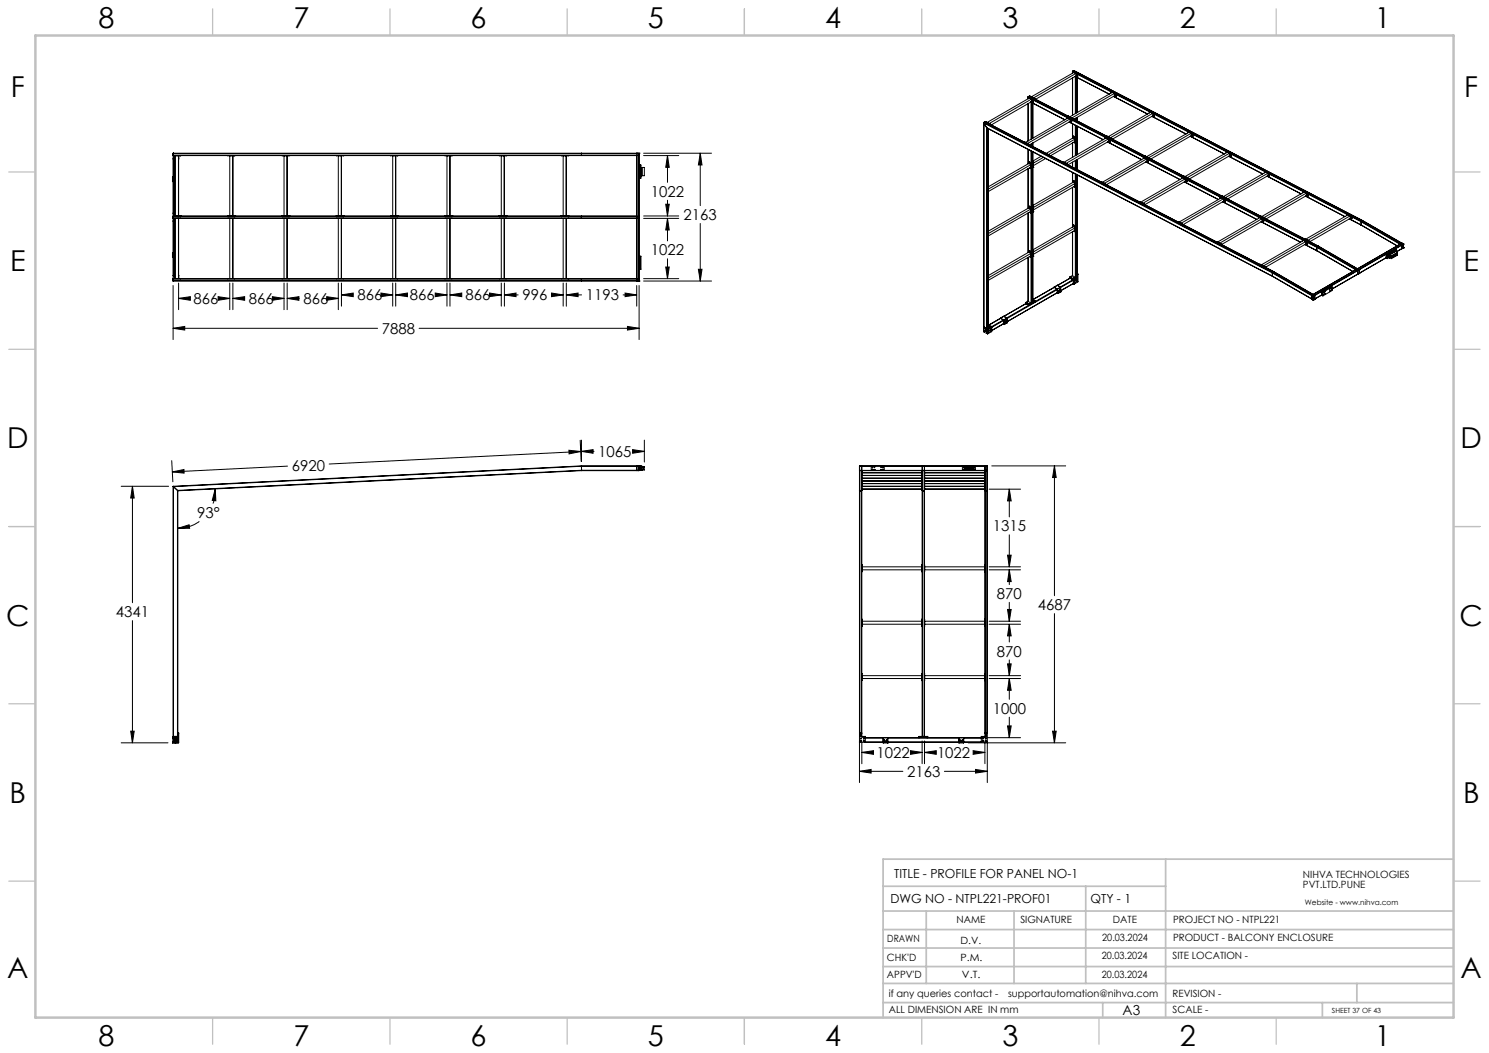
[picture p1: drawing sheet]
<svg xmlns="http://www.w3.org/2000/svg" width="420mm" height="297mm" viewBox="0 0 420 297" stroke-linecap="round" stroke-linejoin="round" font-family="sans-serif">
<g fill="none" stroke="#000" stroke-width=".28">
<path d="M302.9 19.9h.1M302.9 19.9l81.5 42.3M302.9 19.9l-.4 .2M277.5 34.6v57.9M277.5 34.5v.2M277.5 34.7l.8 1.3M277.5 34.7v57.5M277.5 34.7l81.4 42.3M277.5 34.5l81.5 42.3M277.8 34.4h.1M277.8 34.4l81.5 42.3M277.8 34.4l-.3 .1"/>
<path d="M278 34.4h.1M278.1 34.4l1.2 .7M278.1 34.4l1.3 .6M278.3 36l.1 .1M278.3 36v57M278.3 36l80.6 41.9M278.4 36.1l80.6 41.9M278.4 36.2v55.7M278.4 34.5l12-6.9 .6 .3-12 7zM278.8 36.3v55.4M279.3 35.1h.1M279.4 35l-.1 .1"/>
<path d="M279.4 35v.1M279.4 35.1h.1M290 27.4v.1M290 27.8v.1M290 29.2v10.6M290 27.5v.4M290 27.3v.2zM290 27.3l81.5 42.3M290 29.2v10.5M290.1 27.4l1.3 .7M290.1 27.4l-.1 .1M290.1 27.4h.1"/>
<path d="M290.3 27.1h.1M290.3 27.1l81.5 42.3M290.3 27.1l-.3 .2M290.5 27.2l1.4 .6M290.6 27.1l-.1 .1M290.8 28.7v.1M290.8 28.8h.1M290.8 28.8l9.6 5M290.8 28.8v10.5M290.9 27.3l12-6.9 .6 .3-12 6.9zM291 27.9v.7M291 28.9v10.3"/>
<path d="M291 28.6l-11.4 6.6M291 28.6l.5 .1M291.1 28.4h.1M291.2 28.4h.1M291.3 29.1v9.9M291.4 28.1v.1M291.4 28.2v.6M291.4 28.2h.1M291.4 28.2l.1 .5M291.4 28.2l9.4 4.9M291.9 27.8v.1M291.9 27.8l.1 .1"/>
<path d="M292 27.9h.1M300.9 33.1l-.1 .4M300.9 33.1l1.3 .7M300.9 33.1h.1M300.9 33.1l1.3 .6M301.4 32.8l1.3 .6M301.4 32.8h-.1M301.4 32.8h.1M301.6 34.4l9.6 5M301.8 32.9l12-6.9 .5 .3-11.9 7zM301.8 33.5v.8M301.8 34.3l-11.4 6.5"/>
<path d="M302 34h.1M302.2 33.8v.1M302.2 33.7v.1M302.2 33.7l.1 .1M302.2 33.9l.1 .5M302.3 33.8v.6l-.5-.1M302.3 33.8l-.1 .1M302.3 33.8l9.4 4.9M302.5 20.2v.4M302.5 34.9v4.1M302.5 20.1l.1 .1M302.5 22v10.5"/>
<path d="M302.5 20.1l81.5 42.3M302.6 20.2l1.3 .7M302.6 20.2h.1M302.7 33.4h.1M302.7 33.4v.1M302.7 38.4v.5M302.7 38.9l.6 .3-7.6 4.4M302.7 38.9l-7.6 4.4M302.7 33.4l.1 .1M302.8 33.5h.1M302.8 38.4l.5 .3M302.8 38.4h-.1"/>
<path d="M302.8 38.4l.4 .3M303 38.9h.1M303 38.8h.1M303.2 38.7l.1 .1M303.3 39.9l-7 4M303.3 38.7h-.1M303.3 38.7v.1M303.3 21.6l.1 .1M303.3 21.6v10.4M303.3 33.4v.4M303.3 35.3v8.6M303.3 38.8h.1"/>
<path d="M303.3 21.6l9.6 4.9M303.4 21.7l9.4 4.9M303.5 21.7v10.3M303.5 33.3v.6M303.5 35.4v8.4M303.5 20.7v.7M303.5 21.4l-11.4 6.6M303.5 21.4l.5 .2M303.7 21.1h.1M303.7 21.1v.1M303.8 21.9v9.9M303.8 33.1v1"/>
<path d="M303.8 35.6v8M303.8 21.9v9.8M303.8 20.9l.1 .1M303.8 20.9h.1M303.9 21l.1 .6M303.9 21h.1M304 21l-.1 .6M304 21l9.3 4.9M311.7 38.7l1.3 .7M311.7 38.7v.4M311.7 38.7h.1M312.2 38.4l1.3 .6"/>
<path d="M312.6 38.6l12-7 .6 .4-12 6.9zM312.6 39.2l.1 .7M312.7 39.9l-11.5 6.6M312.7 39.9l.3 .2M312.8 39.6h.1M313 39.4h.1M313.1 39.4l-.1 .7M313.1 39.5l9.4 4.8M313.3 25.9v.3M313.4 25.9h-.1M313.4 25.9l1.3 .6M313.4 25.8v.1"/>
<path d="M313.5 39.1v.1M313.5 39v.1M313.5 39l.1 .2M313.6 39.2h.1M314.1 27.2l9.6 5M314.3 26.3l.1 .7M314.4 27l-11.5 6.6M314.4 27l.3 .2M314.5 26.8h.1M314.7 26.5l.1 .7M314.7 26.5h.1M314.7 27.2h.1"/>
<path d="M314.8 27.2h-.1M314.8 26.6l9.4 4.9M324.2 31.5v.4M324.2 31.5l1.4 .7M324.2 31.5h.1M324.9 32.8l9.6 5M325.2 32v.7M325.2 32.7l-11.4 6.6M325.2 32.7l.3 .1M325.3 32.4h.1M325.4 32.4h.1M325.5 32.8h.1"/>
<path d="M325.6 32.2v.6M325.6 32.8h-.1M325.6 32.2l9.4 4.9M335 37.1v.4M335 37.1l1.4 .6M335 37.1l1.3 .7M335.7 38.4l9.6 5M336 37.6v.7M336 38.3l-11.4 6.6M336 38.3l.4 .1M336.2 38h.1M336.3 37.8l.1 .1"/>
<path d="M336.4 37.7l-.1 .1M336.4 37.7v.1M336.4 37.9v.5M336.4 37.8v.1M336.4 37.8v.6M336.4 37.9l9.4 4.9M48.6 51.2h.1M48.7 51.2h.5M48.8 44.8l.4 .1M48.8 43.3v35.9M48.8 49.9v1.3M48.8 43.3h131.5"/>
<path d="M48.9 43.2l-.1 .1M48.9 43.9h130.7v17h-130.7M48.9 43.2h130.7M48.9 43.9h2M48.9 44.9v5M48.9 51.2v8.8M49 43.9h.1M49.2 49.9h-.6v1.3M49.2 43.9v17M49.5 43.9v17M50.3 43.9v17M50.4 44.8h.1"/>
<path d="M50.4 44.8v.1M50.4 43.9v.9M50.8 43.9h.1M50.9 43.9h.1M64.2 43.9h2.1M64.3 43.9h.1M64.8 43.9v17M65.7 43.9v17M66.1 43.9h.1M66.2 43.9h.1M79.6 43.9h2M79.6 43.9h.1"/>
<path d="M80.1 43.9v17M81 43.9v17M81.5 43.9h.1M81.6 43.9h.1M94.9 43.9h2M94.9 43.9h.1M95.4 43.9v17M96.3 43.9v17M96.8 43.9h.1M96.9 43.9h.1M110.2 43.9h2M110.2 43.9h.1"/>
<path d="M110.8 43.9v17M111.6 43.9v17M112.1 43.9h.1M112.2 43.9h.1M125.5 43.9h2M125.6 43.9h.1M126.1 43.9v17M126.9 43.9v17M127.4 43.9h.1M127.5 43.9h.1M140.8 43.9h2M140.9 43.9h.1"/>
<path d="M141.4 43.9v17M142.2 43.9v17M142.3 43.9v17M142.7 43.9h.1M142.8 43.9h.1M158.3 43.9h2M158.4 43.9h.1M158.9 43.9v17M159.7 43.9v17M160.2 43.9h.1M160.3 43.9h.1M164 43.8h.1"/>
<path d="M164 43.3h.1M164 43.3v.5M179.6 43.2h.1M179.7 43.2h.5M179.7 43.2v36.1M180.2 43.2h.1M180.2 43.2v36.1M180.3 43.2h.1M180.3 43.8h-131.5l.1 .1M180.3 43.8v17.2M180.3 43.2v.1M180.3 43.3v.5"/>
<path d="M180.3 46.6h.5v3.6h-.5M180.6 46.6v3.6M180.8 47.2h1v2.4h-1M181 47.2v2.4M181.1 47.2v2.4M181.5 43.9h10M181.5 43.2h19.2M187.8 57.6h1l-.5 3.3zM188.3 43.9l.5 3.3h-1zM188.3 43.9v7.5M188.3 56.5v4.4M197.5 43.2l.5 3.3h-1z"/>
<path d="M197.5 43.2v14.8M288.8 40l1.4 .7M288.9 40l1.3 .7M289.2 40.2l12-6.9 .6 .2-12 7zM290 42.2v4M290 47.6v11.1M290.2 40.7h.1M290.2 46.1l-11.4 6.6M290.2 58.6l.6 .3-12 7M290.2 58.6l-11.4 6.6M290.2 46.1l.6 .3-12 6.9M290.3 40.7v.1"/>
<path d="M290.3 45.6l.5 .3M290.3 45.6l-.1 .5M290.3 58.2l-.1 .4M290.3 58.2l.4 .3M290.3 58.2l.5 .2M290.3 45.6l.4 .3M290.4 59.9l.4 .1M290.4 47.3l.4 .2M290.5 58.6h.1M290.5 46.1h.1M290.5 46v.1M290.7 58.5l.1 .1"/>
<path d="M290.7 45.9h.1M290.8 58.4l-.1 .1M290.8 58.4v.1M290.8 45.9h-.1M290.8 59.6l-12 6.9M290.8 47.1l-12 6.9M290.8 40.6v.5M290.8 42.6v42.9M290.8 58.5v.1M291 40.5v.6M291 42.6v42.9M291.3 58.2h.1"/>
<path d="M291.3 59.7h.1M291.3 45.7h.1M291.3 47.2h.1M291.3 40.3v1M291.3 42.8v42.5M293.7 44.1l-2.4 1.3M294.3 44.4l-3 1.7M295 44.7l-3.7 2.1M299.6 45.6h.1M299.7 45.6l1.3 .7M299.7 45.6h.1M300.1 45.8l12-6.9 .5 .3-11.9 6.9z"/>
<path d="M301 46.3v.1M301 46.3h.1M301 46.3l.1 .1M301.1 46.4h.1M302.5 45.8v1.4M302.5 40.3v4.1M302.5 48.6v2.9M302.5 52.8v11.2M302.7 51.4l-11.4 6.6M302.7 51.4l.6 .3-12 6.9M302.8 50.9l-.1 .5M302.8 50.9l.5 .3"/>
<path d="M302.9 40.1l.3 .2M302.9 52.6l.4 .2M303 51.4h.1M303 51.3v.1M303.2 40.3h.1M303.3 52.4l-12 6.9M303.3 40.3h.1M303.3 51.2v.1M303.3 45.3v2.3M303.3 49.1v29.1M303.3 40.3h-.1M303.3 52.8h.1"/>
<path d="M303.5 45.2v2.4M303.5 49.1v28.3M303.8 45v2.8M303.8 49.3v28M303.8 49.3v27.9M310.6 51.2l1.3 .7M310.9 51.4l12-6.9 .6 .3-12 6.9zM311.8 51.9l.1 .1M311.9 51.9h-.1M311.9 51.9v.1M311.9 52h.1M312.4 40l9.6 5"/>
<path d="M313.1 40l-.1 .1M321.3 56.9h.1M321.3 56.9l1.4 .6M321.4 56.9l1.3 .6M321.7 57l12-6.9 .6 .3-12 7zM322.5 44.4v.3M322.5 44.3v.1M322.5 44.3l1.4 .7M322.6 44.3h-.1M322.7 57.5h.1M322.7 57.5l.1 .1M322.8 57.6h.1"/>
<path d="M323 44l1.4 .7M323 44v.1M323 44h.1M323.3 45.6l9.5 5.1-9.6-5M323.4 44.2l12-6.9 .6 .3-12 6.9zM323.5 44.8v.7M323.5 45.5l-11.4 6.6M323.5 45.5l.4 .2M323.6 45.2h.1M323.7 45.2v.1M323.9 45v.1M323.9 45.7h.1"/>
<path d="M323.9 45.1l.1 .5M323.9 45.1h.1M323.9 45.6h.1M323.9 45.1l9.4 4.9M324 45.6l-.1 .1M324.3 44.7h.1M324.3 44.7l.1 .1M324.4 44.7v.1M324.4 44.8h.1M333.3 50v.4M333.4 49.9l-.1 .1M333.4 49.9l1.2 .7"/>
<path d="M333.4 49.9h.1M333.4 49.9l1.3 .7M333.8 49.7h.1M333.9 49.7l1.3 .6M333.9 49.6v.1M333.9 49.6l1.3 .7M334 51.3l9.6 5M334.1 51.3l9.6 5M334.3 49.8l11.9-6.9 .6 .3-11.9 6.9zM334.3 50.4v.7M334.3 51.1l-11.4 6.6M334.3 51.1l.4 .2"/>
<path d="M334.5 50.9h.1M334.6 50.6l.1 .1M334.7 50.6h-.1M334.7 50.6l.1 .1M334.7 50.7l.1 .6M334.7 51.3h.1M334.8 50.7h-.1M334.8 50.7l9.4 4.9M334.8 50.7v.6M334.8 51.3h-.1M334.8 51.3h.1M335.2 50.3l.1 .1"/>
<path d="M335.2 50.3h.1M335.3 50.4h.1M344.2 55.6l1.3 .6M344.2 55.6l-.1 .4M344.2 55.6l1.3 .7M344.7 55.3l1.3 .6zM345.1 55.5l11.9-7 .6 .4-11.9 6.8zM345.1 56.1l.1 .7M345.2 56.8l-11.5 6.6M345.2 56.8l.4 .1M345.3 56.5h.1M345.5 56.3h.1"/>
<path d="M345.5 56.2v.1M345.5 56.2l.1 .1M345.5 56.3l.1 .6M345.6 56.3v.6M345.6 56.3l9.4 4.9M345.8 42.8v.3M345.9 42.7l-.1 .1M345.9 42.7l1.4 .8M345.9 42.7h.1M346 55.9h.1M346 55.9v.1M346 55.9l.1 .2"/>
<path d="M346.8 43.2l.1 .7M346.9 43.9l-11.5 6.6M346.9 43.9l.3 .2M347 43.6h.1M347 43.6v.1M347.2 44.1h.1M347.3 43.5v.5M347.3 43.5l9.4 4.9M347.3 44l-.1 .1M356.2 49l-9.6-4.9 9.5 5M356.7 48.4l1.3 .6M356.7 48.4v.4"/>
<path d="M357.4 49.7l9.6 5-9.6-5M357.6 48.9l.1 .6M357.7 49.5l-11.4 6.6M357.7 49.5l.3 .2M357.8 49.3h.1M357.9 49.2v.1M358 49l.1 .1M358 49h.1M358.1 49.7h.1M358.1 49.1v.6M358.1 49.7h-.1M358.1 49.1l9.4 4.9"/>
<path d="M367.5 54v.4M367.5 54l1.4 .6M367.5 54h.1M368.2 55.3l11.2 5.8M368.5 54.5v.7M368.5 55.2l-11.4 6.6M368.7 54.9h.1M368.9 54.6v.1M368.9 54.7v.6M368.9 54.7v.6l-.4-.1M368.9 54.7h.1M368.9 54.7l10.9 5.7"/>
<path d="M48.6 71.3v1.3h.6M48.7 71.3h.1M48.7 71.3h.5M48.8 62.3l.2 .2M48.8 61.5l.1 .1M48.8 79.2l130.8 .1M48.8 71.3v1.3M48.8 61.5h131.5M48.8 79.2h131.5M48.8 78.7h131.5M48.9 60.9l-.1 .1h131.5M48.9 78.6l-.1 .1"/>
<path d="M48.9 61.6h130.7v17h-130.7M48.9 60.9h2M48.9 61.6h2M48.9 62.5v8.8M48.9 72.6v5M48.9 78.6h2M49 60l-.2 .1M49 62.5h.2M49 60h.2M49 60.9h.1M49 61.6h.1M49 78.6h.1"/>
<path d="M49.2 77.6l-.4 .1M49.2 61.6v17M49.5 61.6v17M50.2 61.6h.1M50.3 61.6v17M50.4 79.8v7.5M50.4 77.6v.1M50.4 77.7h.1M50.4 78.5v.1M50.4 77.7v.8M50.8 60.9h.1M50.8 61.6h.1"/>
<path d="M50.8 78.6h.1M50.9 60.9h.1M64.2 60.9h2.1M64.2 78.6h2.1M64.2 61.6h2.1M64.3 60.9h.1M64.3 61.6h.1M64.3 78.6h.1M64.8 61.6v17M64.8 79.8v7.5M65.7 61.6v17M65.7 79.8v7.5"/>
<path d="M66.1 60.9h.1M66.1 61.6h.1M66.1 78.6h.1M66.2 60.9h.1M66.2 61.6h.1M66.2 78.6h.1M79.6 60.9h2M79.6 78.6h2M79.6 61.6h2M79.6 60.9h.1M79.6 61.6h.1M79.6 78.6h.1"/>
<path d="M80.1 79.8v7.5M80.1 61.6v17M81 61.6v17M81 79.8v7.5M81.5 60.9h.1M81.5 61.6h.1M81.5 78.6h.1M81.6 60.9h.1M94.9 60.9h2M94.9 78.6h2M94.9 61.6h2M94.9 60.9h.1"/>
<path d="M94.9 61.6h.1M94.9 78.6h.1M95.4 61.6v17M95.4 79.8v7.5M96.3 61.6v17M96.3 79.8v6.6M96.8 60.9h.1M96.8 61.6h.1M96.8 78.6h.1M96.9 60.9h.1M110.2 60.9h2M110.2 78.6h2"/>
<path d="M110.2 61.6h2M110.2 60.9h.1M110.2 61.6h.1M110.2 78.6h.1M110.8 79.8v6.6M110.8 61.6v17M111.6 61.6v17M111.6 79.8v6.6M112.1 60.9h.1M112.1 61.6h.1M112.1 78.6h.1M112.2 60.9h.1"/>
<path d="M125.5 60.9h2M125.5 78.6h2M125.5 61.6h2M125.6 60.9h.1M125.6 61.6h.1M125.6 78.6h.1M126.1 79.8v6.6M126.1 61.6v17M126.9 61.6v17M126.9 79.8v6.6M127.4 60.9h.1M127.4 61.6h.1"/>
<path d="M127.4 78.6h.1M127.5 60.9h.1M140.8 60.9h2M140.8 78.6h2M140.8 61.6h2M140.9 60.9h.1M140.9 61.6h.1M140.9 78.6h.1M141.4 61.6v17M141.4 79.8v6.6M142.2 61.6v17M142.3 79.8v6.6"/>
<path d="M142.3 61.6v17M142.7 60.9h.1M142.7 61.6h.1M142.7 78.6h.1M142.8 60.9h.1M142.8 61.6h.1M142.8 78.6h.1M158.3 60.9h2M158.3 78.6h2M158.3 61.6h2M158.4 60.9h.1M158.4 61.6h.1"/>
<path d="M158.4 78.6h.1M158.9 79.8v6.6M158.9 61.6v17M159.7 61.6v17M159.7 79.8v6.6M160.2 60.9h.1M160.2 61.6h.1M160.2 78.6h.1M160.3 61.6h.1M160.3 60.9h.1M160.3 78.6h.1M164 61.5h.1"/>
<path d="M164 61h.1M164 78.7h.1M164 79.2h.1M164 61v.5M164 78.7v.5M179.6 79.3h.1M179.7 79.3h.5M180.2 79.3h.1M180.3 79.3h.1M180.3 61.5v17.2M180.3 79.2v.1M180.3 61v.5"/>
<path d="M180.3 78.7v.5M180.3 72.3h.5v3.6h-.5M180.6 72.3v3.6M181.5 60.9h10M181.5 61.6h10M181.5 78.6h10M181.5 79.3h19.2M187.8 75.3h1l-.5 3.3zM188.3 61.6l.5 3.3h-1zM188.3 61.6v6.3M188.3 73v5.6M197 75.9h1l-.5 3.4z"/>
<path d="M197.5 63v16.3M290 60.1v11.2M290 72.6v12.4M290 60.1v11.1M290.2 71.1l.6 .4-12 6.9M290.2 71.1l-11.4 6.6M290.3 70.7l-.1 .4M290.3 70.7l.4 .3M290.3 70.7l.5 .2M290.4 72.4l.4 .1M290.5 71.1h.1M290.7 71h.1"/>
<path d="M290.8 70.9l-.1 .1M290.8 72.1l-12 7M290.8 71h.1M291.3 70.8h.1M291.3 72.2h.1M301.8 78.1l.8 .6M301.8 78.3l.8 .5M301.8 78.4v.1M301.8 78.1v.4M301.8 78.5l-3.5 2 .8 .5 3.5-2.1M301.8 78.5l.8 .4M302.2 78.2h.1"/>
<path d="M302.2 78.1v.1M302.5 77.7v.1M302.5 65.4v12.4M302.5 77.7l-.7 .4M302.5 77.8l.8 .4M302.6 78.7h.2M302.6 78.8h.2M302.6 78.9h.1M302.6 78.7v.2M302.7 80h.1M302.7 78.9l.1 .1M302.7 63.5v.4"/>
<path d="M302.7 78.9v1.1M302.7 63.9l.6 .3-12 7M302.7 63.9l-11.4 6.6M302.7 63.5l.6 .2M302.7 79.1l-3.5 2M302.7 80l-3.5 2M302.8 78.8l-.1 .1M302.8 78.8l.2 .1M302.8 78.7v.1M302.8 63.5l.4 .2M302.8 78.4l-.1 .1M302.8 78.4h.1"/>
<path d="M302.8 79h.1M302.8 79v1.1M302.9 78.4l-.2 .1M302.9 78.4v.1M302.9 79v1.1M302.9 65.2l.3 .2M303 78.9l-.1 .1M303 63.9h.1M303 63.8v.1M303.1 79.1v.1M303.1 79.7h.1M303.1 79.5v.2"/>
<path d="M303.1 79v.1M303.2 79.1l-.1 .1M303.2 79.6l-.1 .1M303.2 79.1h.1M303.2 79.5v.1M303.2 79.6v.1M303.2 79.7h-.1M303.2 79.1h-.1M303.2 63.7l.1 .1M303.2 65.4h.1M303.3 64.9l-12 6.9M303.3 63.7h-.1"/>
<path d="M303.3 63.7v.1M303.3 65.3h.1M303.3 78.2l-.5 .5M303.3 65.3l-.1 .1M303.3 63.8h.1M303.4 78.3l-.6 .5M303.4 78.3l.1 .2M303.4 77.5l.1 .1M303.4 77.5v.8M303.5 78.5l-.7 .5M303.5 77.4l-.1 .1M303.5 77.4l.2 .1"/>
<path d="M303.5 78.5v.1M303.5 78.4v.1M303.5 78.6l-.5 .3M303.5 77.6h.1M303.5 78.4l.1 .1M303.5 77.6v.8M303.6 78.5l-.1 .1M303.6 77.5l-.1 .1M303.6 77.6v.9M303.7 77.5l-.1 .1M303.7 78.8h.1M303.7 79.3v.1"/>
<path d="M303.7 79.2v.1M303.7 78.7v.1M303.8 78.7l-.1 .1M303.8 79.3l-.1 .1M303.8 78.2v.1M303.8 78.7v.1M303.8 79.3h.1M303.8 78.1v.1M303.8 77.5v.1M303.8 77.6v.1M303.8 77.2l.3 .1M303.8 78.1h.1"/>
<path d="M303.8 77.2l-.3 .2M303.8 79.2l-.1 .1M303.8 78.8h-.1M303.8 78.1v.2M303.8 79.2v.1M303.8 78.7h.1M303.8 77.6h.1M303.8 78.1l.1 .1M303.9 78.2l-.1 .1M303.9 78.1l-.1 .1M303.9 77.6l-.1 .1M303.9 77.6h-.1"/>
<path d="M303.9 78.1h-.1M303.9 77.6h.1M303.9 78.1v.1M304 77.3h.1M304 77.3l-.4 .2M304.1 77.4v2.1l-1.2 .6M304.1 77.4l-.4 .1M332.1 62.5l1.4 .6M332.6 62.6l12-6.8 .5 .3-11.9 6.9zM333.5 63.1l.1 .1M333.6 63.2v.1M343 68.1l1.3 .7"/>
<path d="M343 68.1v.1M343.4 68.3l12-6.9 .6 .3-12 6.9zM344.3 68.8v.1M344.3 68.8h.1M344.3 68.8l.1 .1M344.4 68.9h.1M354.5 61.9l-9.6-5 9.6 5M355 61.2v.4M355 61.2h.1M355 61.2l1.3 .6M355.1 61.2h-.1M355.4 74.5v.1"/>
<path d="M355.4 74.5l1.3 .7M355.4 74.5h.1M355.5 60.9h.1M355.5 60.9l1.4 .7M355.5 60.9l1.3 .7M355.7 62.5l11.1 5.8M355.7 62.5l11.2 5.8M355.8 74.7l11.9-6.9 .6 .3-12 6.9zM355.9 61.1l12-7 .6 .4-12 6.9zM356 61.7v.7M356 62.4l-11.4 6.6M356 62.4l.4 .1"/>
<path d="M356.1 62.1h.1M356.2 62.1h.1M356.3 61.8l.1 .2M356.3 61.8v.1M356.4 62v.5M356.4 62l10.9 5.7M356.4 62.5h.1M356.7 75.2v.1M356.7 75.2h.1M356.8 75.3h.1M356.8 61.6l.1 .1M356.9 61.6h-.1"/>
<path d="M356.9 61.6v.1M356.9 61.7h.1M358.9 77v.9M358.9 77l11.5 6.6M358.9 77.9l.1 .1M358.9 77.9l11.5 6.6M359 76.8l-.1 .2M359 76.8l11.5 6.7-.1 .1M359.3 76.7h.1M359.3 76.7l11.5 6.6M359.3 76.7l-.3 .1M367.3 67.7v.3"/>
<path d="M367.4 67.6l-.1 .1M367.4 67.6l1.3 .7M367.8 67.3h.1M367.9 67.3l1.3 .7M367.9 67.3h.1M368.1 69l3.3 1.7M368.3 67.5l12-6.9 .5 .3-11.9 6.9zM368.3 68.1l.1 .7M368.4 68.8l-11.5 6.6M368.4 68.8l.3 .2M368.5 68.6h.1M368.5 68.5h.1"/>
<path d="M368.7 68.3v.1M368.7 68.3h.1M368.7 68.3l.1 .1M368.8 68.4v.6M368.8 68.4h-.1M368.8 68.4l2.6 1.3M368.8 68.9l-.1 .1M369.2 68l.1 .1M369.3 68.1h.1M371.4 69.7v1M371.4 69.7l11 6.4M371.4 70.7h.1"/>
<path d="M371.4 70.7l10.2 5.9-10.2-5.9M371.5 69.6l-.1 .1M371.5 69.6l11.5 6.7M371.8 69.4l11.5 6.7M371.8 69.4l-.3 .2M379.8 60.4v.4M379.9 60.4h-.1M379.9 60.4l1.3 .7M379.9 60.4h.1M380.6 61.7l3.4 1.8M380.8 60.9l.1 .7M380.9 61.6l-11.5 6.6"/>
<path d="M380.9 61.6l.4 .1M381 61.3h.1M381.2 61.1h.1M381.2 61.1v.1M381.2 61.2l.1 .5M381.3 61.1l-.1 .1M381.3 61.1v.6M381.3 61.2l2.6 1.3M381.3 61.7h-.1M382.5 76.1l-12.1 6.9M382.9 77.3l.1 .1M382.9 77.4h.1"/>
<path d="M382.9 77.3h.1M383 76.3l-.1 .1M383 76.3l-.1 1M383 77.3h.1M383.3 76.1l.1 1-.4 .3M383.3 76.1h.1M383.3 77.1h.1M383.3 76.1l-.3 .2M383.3 77.1l-.3 .2M383.4 76.1h.1M383.4 76.2l-.1 .9M383.9 63.5h.1"/>
<path d="M383.9 63.5l10.2 5.9M383.9 62.5v1M383.9 62.5l11 6.4M384 62.4l-.1 .1M384 62.4l11.5 6.6M384.3 62.2h.1M384.3 62.2l-.3 .2M384.3 62.2l11.5 6.7M384.4 62.2l11 6.4M390.9 72.7l-15.2 8.8 7.2-4.1M390.9 72.7l-7.5 4.4M390.9 72.7l.2 .1"/>
<path d="M391.1 71.8v1M391.1 71.8l-.2-.1v1M391.1 72.8l.2 .2M391.1 71.8l.2 .1M391.3 71.9v1.1M391.5 72l.1 .1zM391.8 72.4h.1M391.8 71.7v.7M391.8 72.4v.3M391.8 71.7l.1 .1M391.8 72.7h.2M391.8 72.7l-.5 .3"/>
<path d="M391.9 71.8h.1M392 71.8v.1M392 72.7h.1M392 71.9l.5 .2M392 72.7l.5 .3M392.3 72.4h.1M392.3 72.4l-.3-.2 .1 .4h.2M392.3 72.6h.1M392.4 72.4h.1M392.4 72.6l.1 .1M392.5 72.1v.3M392.5 72.7v.3"/>
<path d="M393.6 70.8l.1-.1-.1 .2M393.6 70.8l-1.7 1M393.6 70.8v.1M393.6 70.8l-1.8 .9M393.6 70.9l-1.6 1M393.6 70.9l.5 .3M393.6 70.9h.1M393.7 70.3l-2.6 1.5M393.7 70.3l-.1-.1-18.2 10.5M393.7 70.3l.2 .1M393.8 71.6l.1 .1M393.9 70.4l-2.6 1.5"/>
<path d="M393.9 70.4v.7M394 71.6v.1M394 71.7l-1.7 .9M394 71.7l.1 .1M394.1 71.2l-1.6 .9M394.1 71.2v.2l-1.6 1M394.1 71.8v.2l-1.6 1M394.1 71.8l-1.6 .9M395 68.8l-12.1 7M395.4 68.6h.1M395.4 70.1h.1M395.5 70.1h.1"/>
<path d="M395.5 68.6l-25.5 14.7M395.5 68.6l.4 .2M395.5 69l-.1 .2M395.8 68.9l-.3 .2-.1 1M395.8 69.9h.1M395.8 69.9l-.3 .2M395.8 68.9l-.3 .1M395.9 68.8v.1M395.9 69.8l-.1 .1M395.9 68.8l-25.6 14.7M395.9 69.9h.1M395.9 68.9h.1"/>
<path d="M395.9 69.8l-.1 .2M395.9 69.8l-2 1.2 1.5-.9M395.9 68.9v1M395.9 68.9l-2.3 1.3M48.8 92.6l3.3-.5v1zM48.8 80.5v15.3M48.8 92.6h57.7M50.4 84.2l3.3-.5v1zM50.4 84.2h3M61.5 83.7l3.3 .5-3.3 .5zM62.8 84.2h2M65.7 84.2l3.3-.5v1z"/>
<path d="M65.7 84.2h3.3M76.8 83.7l3.3 .5-3.3 .5zM78.4 84.2h1.7M81 84.2l3.3-.5v1zM81 84.2h3.4M92.1 83.7l3.3 .5-3.3 .5zM93.8 84.2h1.6M96.3 83.2l3.3-.5v1zM96.3 83.2h3.4M107.5 82.7l3.3 .5-3.3 .5zM109 83.2h1.8M111.6 83.2l3.3-.5v1z"/>
<path d="M111.6 83.2h2.8M118.2 92.6h62.1M122.8 82.7l3.3 .5-3.3 .5zM123.8 83.2h2.3M126.9 83.2l3.3-.5v1zM126.9 83.2h3.2M138.1 82.7l3.3 .5-3.3 .5zM139.5 83.2h1.9M142.3 83.2l3.3-.5v1zM142.3 83.2h3.9M155.5 83.2h3.4M155.6 82.7l3.3 .5-3.3 .5z"/>
<path d="M159.7 83.2l3.4-.5v1zM159.7 83.2h4.3M175.8 83.2h3.8M176.3 82.7l3.3 .5-3.3 .5zM177 92.1l3.3 .5-3.3 .5zM179.6 80.5v5.9M180.3 80.5v15.3M277.5 93.4v.2M277.5 92.6l.8 .4M277.5 92.6v.9M277.5 92.5h.1M277.5 92.2l.9 .5z"/>
<path d="M277.5 92.4h.1M277.5 92.6h.1M277.5 93.5v.1M277.5 92.4l.8 .4M277.5 92.5l.8 .5M277.5 93.6h.2M277.5 93.6l.2 .1M277.7 93.6v.1M278.2 93.9l.2 .1M278.2 93.9h.1M278.2 93.9l.1 .1M278.3 93l.1 .1"/>
<path d="M278.3 94h.1M278.3 93v.1M278.3 93l-.8 .5M278.3 92.8h.1M278.3 93h.1M278.3 93.1v.9M278.3 93.8l-.1 .1M278.3 93.2l-.6 .4M278.3 93.3l-.6 .4M278.3 93.1l-.8 .5M278.4 94h.1M278.4 92.8h.1"/>
<path d="M278.4 92v.8M278.4 92.9v1.1M278.4 94l.2 .2M278.4 92h.1M278.4 92.9l.1 .1M278.4 92.8v.1M278.4 94l.1 .1M278.4 91.9v.1M278.4 91.9h.2M278.5 94.1h.1M278.5 92l.1 .1M278.5 92v2.1"/>
<path d="M278.6 91.9l-.1 .1M278.6 91.9v.1M278.6 94.1h.1M278.6 92.1v2M278.6 92v.1M278.7 92.1v.1M278.7 92.6v.1M278.8 92l-.1 .2M278.8 92.6l-.1 .1M278.8 92.5v.1M278.8 92.6h-.1M278.8 92l-.1 .1"/>
<path d="M278.8 91.7h.1M278.8 93.2h.1M278.8 93.7v.1M278.8 92l.1 .1M278.8 92.5l.1 .1M278.8 92.6h.1M278.8 91.7l-.4 .2M278.8 91.7l.1 .1M278.8 91.6l.7 .4M278.8 93.6v.1M278.8 93.1v.1M278.8 91.7l.2 .1"/>
<path d="M278.9 92.6l-.2 .1M278.9 92.6h-.2M278.9 92.1l-.2 .1M278.9 92l-.2 .1M278.9 93.1l-.1 .1M278.9 93.7l-.1 .1M278.9 92h-.1M278.9 92v.1M278.9 92.6h.1M278.9 93.1h.1M278.9 93.7h.1M278.9 91.8h.1"/>
<path d="M278.9 91.8l-.3 .1M278.9 93.6l-.1 .1M278.9 93.6v.1M279 91.8h.1M279 91.8l-.4 .2M279 92.6l.1 .1M279 92h.2M279 92.1h.1M279 91.8v.8M279.2 92l-.1 .1M279.2 92l.1 .1M279.3 92.1h-.2"/>
<path d="M279.3 92.1h.1M279.4 92.8v.1M279.4 93.3v.1M279.4 92.7v.1M279.5 92.7l-.1 .2M279.5 93.3l-.1 .1M279.5 93.3h.1M279.5 92.7h.1M279.5 92.7v.1M279.5 92.2h.1M279.5 92l-.5 .4M279.5 92.2l.1 .1"/>
<path d="M279.5 92.2l-.5 .3M279.5 93.3h-.1M279.5 92.8l-.1 .1M279.5 92.7l-.1 .1M279.5 92v.2M279.6 92.3h.1M279.6 92.3l-.6 .3M279.7 92.3l.1 1.2-1.2 .7M279.7 92.3l-.6 .4M279.8 93.2l3.3-1.9zM282.2 89.8h.1M282.2 89.7v.1"/>
<path d="M282.2 89.8l-3.3 1.9M282.2 89.7l.9 .6M282.3 89.8l-3.4 1.9M282.3 89.8l.7 .4M283 91.4l.2 .1M283 90.2l.1 .2-3.3 1.9-.3-.1M283 90.2l-3.4 2M283.1 90.3h.1M283.1 89.2h.1M283.1 89.2l-.9 .5M283.1 90.3v1.1l1-.5M283.1 89.2l.9 .5"/>
<path d="M283.2 91.5h.1M283.4 90.7h.1M283.4 90.6v.1M283.4 91l.4-.2v.2l-.4 .2zM283.5 90.9v.1M283.6 90.9l.2 .1M283.8 90.3v.1M284 89.7l.1 .1M284 89.7l-.9 .6M284.1 89.8v1.1M284.1 90.9h.1M284.1 89.8l-1 .5"/>
<path d="M284.1 91h.1M284.1 91l-.9 .5M289.4 85.5h.1M289.4 85.3v.4M289.4 85.7l-6.2 3.5 .8 .5 6.2-3.6M289.4 85.7l-6.3 3.5M289.4 85.7l.7 .4M289.8 85.3l-.1 .1M289.8 85.3h.1M289.8 85.3v.1M290 84.9l-.6 .5 .7 .4M290 85h.1"/>
<path d="M290 85l.8 .5M290.1 85.8h.3M290.1 86.1h.3M290.1 85.8v.3M290.3 85.6l-.1 .1 .2-.1M290.3 85.6v.1M290.3 85.6h.1M290.4 85.8v.3M290.4 85.6v.1M290.8 85.5h.2M291.3 85.3l-.3 .2M291.3 84.5l.6 .4"/>
<path d="M291.3 85.2v.1M291.6 84.8v.1M291.6 84.8l.1 .1M291.7 84.9h-.1M291.7 84.9h.1M291.9 85.1l-1.5 .9-1-.5M291.9 85.1h.1M291.9 84.9l-1.5 .9M291.9 84.9v.3M291.9 85.2l-1.5 .9M292 85.1l-.1 .1M292 84.9v.2"/>
<path d="M297.3 81l.1 .1M297.3 81h.1M297.3 81l.9 .5M297.4 81.1l-6 3.4M297.4 81.1l.7 .4M298.1 82.7l.2 .1M298.1 81.5l.1 .2-14.1 8.1M298.1 81.5l-6.1 3.6M298.2 81.5v.1M298.2 82.6l-14.1 8.2M298.2 82.5v.1M298.2 80.5h.1"/>
<path d="M298.2 80.5l-.9 .5M298.2 81.6v1.1l1-.5M298.2 80.5l1 .5M298.3 82.8h.1M298.4 82.8h.1M298.5 81.9h.1M298.5 82.3h.1M298.7 82.2l-.2 .1M298.7 82.1l.2 .1M299 81.7h.1M298.9 82.2v-.2l-.4 .3M298.9 82.2l-.4 .3v-.2"/>
<path d="M298.9 81.6l.1 .1M299.2 81h.1M299.2 82.2l.1 .1M299.2 81v1.2M299.2 81l-1 .5M299.2 81l-1 .6M299.3 82.3h.1M299.3 82.3l-.9 .5M302.7 80l.1 .1M302.7 80l-3.5 2.1M302.8 80v.1M302.8 80.1h.1"/>
<path d="M302.8 80l.1 .1M369.9 84.3l.4 .3M369.9 83.3v1M370 83.3l.3 .2M370 84.3h.1M370 83.3h.1M370 83.3h-.1M370 84.3l.3 .3M370.3 83.5l.1 .1M370.3 84.6h.1M370.4 84.6h.1M370.4 83.6v1"/>
<path d="M370.4 84.6h-.1M370.5 84.5h.1M370.5 83.6l-.1 1M370.8 83.3l.1 .1M370.8 83.4h.1M370.8 83.3l-.3 .3M370.8 84.3h.1M370.8 84.3l-.3 .2M370.8 83.3h.1M370.8 83.4v.9M370.9 84.3l-.5 .2M372.8 83.2l-1.9 1.1"/>
<path d="M372.8 82.2l-2.4 1.4M372.8 83.2l.2 .1M372.8 82.2v1M372.8 82.2l.2 .1M372.8 83.2l-2.4 1.4M373 82.3v1M373 83.3l.1 .2M373 82.3l.1 .1M373.1 82.4v1.1M373.3 82.5l.2-.1zM373.8 82.1l-.1 .2M373.8 82.8l-.1 .1"/>
<path d="M375 82.1h.2l-.1 .2zM375.1 81.4l-.1 .1M375.1 82.1l-.1 .1M375.4 80.7l-2.6 1.5M375.4 80.7l.1 .1M375.4 81.8l.1 .1zM375.5 81.2l-.1 .2zM375.5 80.8l-2.5 1.5M375.5 80.8l.2 .1M375.7 80.9v1l-2.6 1.6M375.7 80.9l-2.6 1.5M34.2 137.2h13.4"/>
<path d="M37.4 137.2l.5 3.3h-1zM37.4 137.2v32.8M48.4 129.9l.4 6M48.6 133.1l3.3-.7v1.1zM48.8 137.2l.1 .1M48.8 137.2v72.3M48.9 137.3v70.4M48.9 137.3l1.2 1M50.1 138.3l.1 .1M50.1 138.3v69.8M50.2 138.4v68.3M60.7 137.9l.2 3.3-1-.1z"/>
<path d="M60.7 137.9l-.1 1.9-.5 2.2M81.1 131.5l-32.5 1.6M160.5 127l3.3 .3-3.3 .7zM163.7 124.2l.2 5.9M163.8 127.3l-70.9 3.6M164 127.3l3.3-.5v1zM164 124.1v6M164 127.3h3.6M164 131.4v.1M164 131.4l16.3 .1M164 131.5h16.3M164 131.5l-115.1 5.8"/>
<path d="M164 131.4l-115.2 5.8M164 131.5v1.1M164 132.6v.1M164 132.6l-113.9 5.7M164 132.7l-113.8 5.7M178.4 126.8l3.4 .5-3.4 .5zM179.3 127.3h2.5M179.6 131.5v1.2M179.6 132.7h.1M179.6 131.5h.6M179.7 131.4l-.1 .1M180.2 131.4l.1 .1"/>
<path d="M180.3 132.7h.1M180.2 131.5v1.2M180.3 132.7h-16.3M180.3 131.4l1.5 .2-.2 .3M180.6 131.4v1.3M180.8 131.8h.1M180.8 131.5v1.1M180.8 131.8v.6M181.1 132.6h-17.1M181.1 132.6h.1M181.6 131.9h.1M181.6 132.2h.1"/>
<path d="M181.6 131.9l-.2-.1-.3 .2 .2 .3 .3-.1M181.6 132.2l.2 .4h-.7M181.8 124.1v6.2M242.4 131.5h36.1M242.4 132.7h.1M242.4 138.3l.6 .1M242.4 132.6l.1 74.1M242.4 131.5v1.2M242.4 132.7v88M242.4 132.7h36.1M242.5 132.6v.1M242.5 131.4h.1"/>
<path d="M243 131.4v1.2M243 131.4v75.3M243 132.6h.1M243.1 132.7v75.2h.9M243.1 138.3l-.1 .1zM243.1 138h17M243.1 137.1h17M243.1 136.4h17M243.1 136.5h17M243.1 133.3h17M243.1 133.4h17M243.1 137.2h17"/>
<path d="M243.1 135.6h17M243.1 135.7h17M243.1 137.9h17M243.1 134.1h17M243.1 134.2h17M243.1 134.8h17M243.1 134.9h17M243.1 136.3h.1M243.1 134.8h.1M243.1 134h.1M243.1 135.5h.1M243.1 133.2h.1"/>
<path d="M243.1 137.1h.1M243.1 137.8h.1M243.1 132.7v5.3M245.7 131.4v1.3M249 131.7l.1 .1zM249.4 131.4v1.3M260.1 132.7v5.3M260.1 136.3h.1M260.1 134.8h.1M260.1 134h.1M260.1 135.5h.1M260.1 133.2h.1"/>
<path d="M260.1 137.1h.1M260.1 137.8h.1M260.1 138.3l.1 .1zM260.1 132.7v75M260.2 132.7h.1M260.2 131.4v76.3M260.2 131.4v1.2M260.7 131.4l.1 .1M260.7 131.4v.1M260.7 132.6v.1M260.7 131.5v1.1M260.8 138.3l-.6 .1"/>
<path d="M260.8 132.6l-.1 75.1M260.8 138h17M260.8 132.7v75M260.8 137.1h17M260.8 136.4h17M260.8 136.5h17M260.8 133.3h17M260.8 133.4h17M260.8 137.2h17M260.8 135.6h17M260.8 135.7h17M260.8 137.9h17"/>
<path d="M260.8 134.1h17M260.8 134.2h17M260.8 134.8h17M260.8 134.9h17M260.8 136.3h.1M260.8 134.8h.1M260.8 134h.1M260.8 135.5h.1M260.8 133.2h.1M260.8 137.1h.1M260.8 137.8h.1M260.8 132.7v5.3"/>
<path d="M271.5 131.4v1.3M272.1 132.2h.1M272.1 131.9h.1M272.1 131.9v.3M272.1 132.2h2.4M272.1 131.9h2.4M272.1 132.3h2.4M272.1 132.6h2.4M272.1 131.5v.4M272.1 132.2v.4M272.1 131.8h2.4M272.1 131.6h2.4"/>
<path d="M272.1 131.5h2.4M274.5 132.2h.1M274.5 131.9h.1M274.5 131.9v.3M274.5 131.5v.4M274.5 132.2v.4M275.1 131.4v1.3M277.7 132.7v5.3M277.7 136.3h.1M277.7 134.8h.1M277.7 134h.1M277.7 135.5h.1"/>
<path d="M277.7 133.2h.1M277.7 137.1h.1M277.7 137.8h.1M277.8 132.7v75.1l-.9 .1M277.8 138.3l.6 .1M277.8 132.6l.1 74.1M277.8 131.5v1.1M277.8 132.6l.1 .1M277.9 131.4l-.1 .1M278.4 131.4v1.2M278.4 131.4l.1 .1M278.4 132.6h.1"/>
<path d="M278.5 132.7h.1M278.5 138.3l-.1 .1zM278.5 132.6l-.1 74.1M278.5 131.5v1.2M278.5 132.7v88M279 138h8.9M279.8 131.4h20.8M284.7 138l.5 3.3h-1zM284.7 138v7.8M297.4 131.4l.5 3.3h-1zM297.4 131.4v36.6M50.2 149l3.1-1 .2 1z"/>
<path d="M56.2 147.1l-1.6 .9-1.7 .7-2.7 .3M243.1 159.3v2M243.1 159.4h.1M243.1 159.9h17M260.1 159.4h.1M260.1 159.3v2M260.8 159.3v2M260.8 159.4h.1M260.8 159.9h16.9M277.7 159.4h.1M277.8 159.3v2M279 159.9h8.9"/>
<path d="M284.2 156.6h1l-.5 3.3zM284.7 150.8v9.1M37.4 175v34.5M243.1 174.6v2M243.1 176.6h.1M243.1 174.7h.1M243.1 161.2h.1M243.1 160.7h17M243.1 175.2h17M243.1 176.1h17M260.1 176.6h.1M260.1 174.7h.1"/>
<path d="M260.1 161.2h.1M260.1 174.6v2M260.8 174.6v2M260.8 176.6h.1M260.8 174.7h.1M260.8 161.2h.1M260.8 160.7h16.9M260.8 175.2h16.9M260.8 176.1h16.9M277.7 176.6h.1M277.7 174.7h.1M277.7 161.2h.1"/>
<path d="M277.8 174.6v2M279 160.7h8.9M279 175.2h8.9M279 176.1h8.9M284.2 171.9h1l-.5 3.3zM284.7 160.7l.5 3.3h-1zM284.7 176.1l.5 3.2h-1zM284.7 160.7v4.2M284.7 169.9v5.3M284.7 176.1v5M297.4 173.1v36.4M243.1 190v2"/>
<path d="M243.1 190h.1M243.1 191.9h.1M243.1 190.6h17M243.1 191.4h17M260.1 190h.1M260.1 191.9h.1M260.1 190v2M260.8 190v2M260.8 190h.1M260.8 191.9h.1M260.8 190.6h16.9M260.8 191.4h16.9"/>
<path d="M277.7 190h.1M277.7 191.9h.1M277.8 190v2M279 190.6h8.9M279 191.4h8.9M284.2 187.3h1l-.5 3.3zM284.7 191.4l.5 3.3h-1zM284.7 186.1v4.5M284.7 191.4v5.8M34.2 209.5h13.2M36.9 206.2h1l-.5 3.3zM48.6 209.5h.1"/>
<path d="M48.7 209.5h.7M48.9 207.9h.1M48.8 207.7h.1M48.9 208.1h.1M48.8 209.3l.1 .1M48.8 208.2l.1-.1v1.2M48.9 207.7h1.3M48.9 208.1h1.2M48.9 207.9h1.2M48.9 207.7v.4M48.9 209.3h.2M49.1 209.3v.1"/>
<path d="M49.3 209.3h.1M49.3 209.1h.1M49.3 209.1v.4M49.4 208.6h.1M49.4 208.8h.1M49.4 209.1v.2M49.4 209.3h.1M49.4 209.1h.1M49.4 208.5h.1M49.4 209h.1M49.4 208.9h.1M49.4 208.5v.3"/>
<path d="M49.4 208.8v.2M49.4 208.8v.1M49.4 208.7h.1M49.4 209.1v-.8h.2v1.2M49.4 208.5h.2M49.4 209h.2M49.4 209.5h.1M49.4 208.8h.2M49.6 209.5h.1M49.6 209.3h.1M49.6 208.5h.1M49.6 209h.1"/>
<path d="M49.6 208.9h.1M49.6 208.8h.1M49.6 208.5v.3M49.6 208.8v.2M49.6 208.8v.1M49.6 209.5h.7M49.6 208.6h.1M49.6 208.7h.1M49.6 209.1v.2M49.6 209.1h.1M49.8 209.3h.2M49.8 209.3v.1"/>
<path d="M50.1 207.9h.1M50.1 208.1h.1M50.2 206.7l.2 .1M50.2 207.8v.1M50.2 206.7v.1M50.2 207.9v.1M50.2 209.3v.1M50.2 208.2l-.2-.1v1.2M50.2 209.3l-.2 .1M50.2 207.9h.1M50.2 209.3h.2M50.2 206.8h.2"/>
<path d="M50.2 207.8h.1M50.2 206.8v1M50.2 208v1.3M50.2 209.4v.1M50.2 208h.1M50.3 209.5h.1M50.3 206.7v2.6M50.3 209.3h.1M50.4 209.3l-.2 .1M50.4 206.8v2.5M242.4 217.6l3.3-.6v1zM242.4 217.6h12.3"/>
<path d="M242.5 209.4h6.6M242.5 206.7l-.1 .1M242.5 206.7h.5M242.6 206.9h.3l-.1 .2zM242.7 206.9l.1 .1zM242.7 208.8l.2 .1v.2zM242.8 208.2l.1 .2zM243 206.7l.1 .1M243.1 212.2l3.3-.5v1.1zM243.1 209v6.4M243.1 212.2h3M243.1 207.7h.9"/>
<path d="M244 207.9l.1 .1M244 207.7l.1 1.6M244 207.9h.1M244 207.7v.2M244.1 209.3l-.1 .1M244.1 208.1h15.1M244.1 209.3h5M244.1 208.2h5M249.1 209.5h.1M249.1 208.1v1.4M249.5 209.1h.5v.3h-.5zM249.6 209.1v.2"/>
<path d="M249.6 209.3h.1M249.6 209.1h.1M249.6 209.1h.3M249.6 209.3h.3M249.6 209.4h.1M249.6 209.4h.3M249.7 209.1h.1M249.8 209.1h.1M249.9 209.4h.1M249.9 209.1v.2M249.9 209.1h.1M249.9 209.3h.1"/>
<path d="M250.4 209.5h.1M250.4 208.1h.1M250.4 209.5h-1.3M250.4 209.4h20.1M250.4 209.3h20.1M250.4 208.1v1.4M250.4 208.2h20.1M256.8 211.7l3.3 .5-3.3 .6zM257.8 212.2h2.3M259.2 207.9h.2zM259.2 208.1h.2M259.4 207.7h-.2v.4"/>
<path d="M259.4 208.1h2.1M259.4 207.9h2.1M259.4 207.7v.4M259.4 207.7h2.1M260.1 209v6.4M260.8 212.2l3.3-.5v1.1zM260.8 212.2h2.3M260.8 209v6.4M261.5 207.7h.2v.4M261.5 207.9h.2zM261.5 208.1h.2M261.5 207.7v.4"/>
<path d="M261.7 208.1h26.2M266.4 217.6h12.1M270.5 209.5h.1M270.5 208.1v1.4M270.5 209.5h1.3M270.9 209.1h.5v.3h-.5zM270.9 209.1v.2M270.9 209.3h.1M270.9 209.1h.1M271 209.1h.1M271 209.1v.2M271 209.1h.3"/>
<path d="M271 209.3h.3M271 209.3h.1M271 209.4h.1M271 209.4h.3M271.1 209.1h.1M271.2 209.1h.1M271.2 209.4h.1M271.3 209.4h.1M271.3 209.1h.1M271.3 209.1v.2M271.3 209.3h.1M271.8 209.5h.1"/>
<path d="M271.8 209.4h6.6M271.8 208.1h.1M271.8 209.3h5M271.8 208.2h5M271.8 208.1v1.4M273.1 209.5h27.5M274.5 211.7l3.3 .5-3.3 .6zM274.8 212.2h3M275.2 217l3.3 .6-3.3 .4zM276.8 209.3l.1 .1M276.9 207.9h.1M276.9 207.9l-.1 .1"/>
<path d="M276.9 207.7l-.1 1.6M276.9 207.7h.9M276.9 207.7v.2M277.8 209v6.4M277.9 206.7l-.1 .1M277.9 206.7h.5M278 208.9l.1 .2zM278.1 206.9l.1 .1zM278.4 206.7l.1 .1M284.2 204.7h1l-.5 3.4zM284.7 202.3v5.8M296.9 206.2h1l-.5 3.3z"/>
<circle cx="49.1" cy="44.6" r=".08"/>
<circle cx="49.1" cy="44.5" r=".12"/>
<circle cx="49.1" cy="77.9" r=".13"/>
<circle cx="49.1" cy="77.9" r=".08"/>
<circle cx="49.1" cy="60.3" r=".08"/>
<circle cx="49.1" cy="62.2" r=".08"/>
<circle cx="49.1" cy="60.3" r=".13"/>
<circle cx="49.1" cy="62.2" r=".13"/>
<circle cx="302.1" cy="78.1" r=".1"/>
<circle cx="391.6" cy="72.6" r=".07"/>
<circle cx="283.8" cy="90.4" r=".06"/>
<circle cx="373.4" cy="83.1" r=".08"/>
<circle cx="373.8" cy="82.9" r=".1"/>
<circle cx="373.8" cy="82.2" r=".1"/>
<circle cx="375.1" cy="81.5" r=".12"/>
<circle cx="246.1" cy="131.7" r=".1"/>
<circle cx="246.1" cy="132.4" r=".08"/>
<circle cx="246.1" cy="131.7" r=".07"/>
<circle cx="246.7" cy="131.7" r=".07"/>
<circle cx="246.7" cy="132.5" r=".14"/>
<circle cx="246.7" cy="132.5" r=".07"/>
<circle cx="246.7" cy="131.7" r=".12"/>
<circle cx="248.5" cy="131.7" r=".07"/>
<circle cx="248.5" cy="132.5" r=".07"/>
<circle cx="248.5" cy="132.5" r=".14"/>
<circle cx="248.5" cy="131.7" r=".12"/>
<circle cx="249" cy="132.4" r=".08"/>
<circle cx="249" cy="131.7" r=".09"/>
<circle cx="249" cy="132.4" r=".09"/>
<circle cx="271.8" cy="131.7" r=".1"/>
<circle cx="271.8" cy="132.4" r=".08"/>
<circle cx="271.9" cy="131.7" r=".07"/>
<circle cx="274.7" cy="132.4" r=".08"/>
<circle cx="274.7" cy="131.7" r=".07"/>
<circle cx="274.8" cy="131.7" r=".09"/>
<circle cx="274.8" cy="132.4" r=".09"/>
<circle cx="242.7" cy="207.6" r=".08"/>
<circle cx="242.8" cy="207.7" r=".13"/>
<circle cx="242.8" cy="209" r=".08"/>
<circle cx="242.9" cy="208.3" r=".12"/>
<circle cx="243.7" cy="209" r=".07"/>
<circle cx="243.7" cy="208.3" r=".08"/>
<circle cx="243.7" cy="208.3" r=".13"/>
<circle cx="243.7" cy="209" r=".14"/>
<circle cx="249.4" cy="208.7" r=".07"/>
<circle cx="250.1" cy="208.7" r=".07"/>
<circle cx="270.8" cy="208.7" r=".06"/>
<circle cx="271.5" cy="208.7" r=".06"/>
<circle cx="277.2" cy="209" r=".07"/>
<circle cx="277.2" cy="208.3" r=".08"/>
<circle cx="277.2" cy="208.3" r=".14"/>
<circle cx="277.2" cy="209" r=".15"/>
<circle cx="278.1" cy="208.3" r=".07"/>
<circle cx="278.1" cy="209" r=".13"/>
<circle cx="278.1" cy="208.3" r=".12"/>
<circle cx="278.1" cy="207.6" r=".08"/>
<circle cx="278.1" cy="207" r=".12"/>
<circle cx="278.2" cy="207.7" r=".13"/>
</g>
<g fill="none" stroke="#c0c0c0" stroke-width=".35">
<path d="M60 2.5v7.5M110 2.5v7.5M160 2.5v7.5M210 2.5v7.5M260 2.5v7.5M310 2.5v7.5M360 2.5v7.5M2.5 48.5h7.5M410 48.5h7.5M2.5 98.5h7.5M410 98.5h7.5M2.5 148.5h7.5"/>
<path d="M410 148.5h7.5M2.5 198.5h7.5M410 198.5h7.5M2.5 248.5h7.5M410 248.5h7.5M60 287v7.5M110 287v7.5M160 287v7.5M210 287v7.5M260 287v7.5M310 287v7.5M360 287v7.5"/>
</g>
<g fill="none" stroke="#c0c0c0" stroke-width=".5">
<path d="M249.1 257h160.9M249.1 250h79.7M261.3 257v20.4M286 257v20.4M306.2 250v27.4M328.8 242.3v44.7M410 242.3h-160.9v44.7M249.1 272.6h160.9M249.1 267.4h160.9M249.1 262.2h160.9M249.1 277.4h160.9M382.7 277.4v5.4"/>
<path d="M249.1 282.8h160.9M311 282.8v4.2M373 282.8v4.2"/>
</g>
<path d="M10 10h400v277h-400z" fill="none" stroke="#c0c0c0" stroke-width=".7"/>
<path d="M297.4 131.4l.5 3.3h-1zM296.9 206.2h1l-.5 3.3zM284.7 138l.5 3.3h-1zM284.2 156.6h1l-.5 3.3zM284.7 160.7l.5 3.3h-1zM284.2 171.9h1l-.5 3.3zM284.7 176.1l.5 3.2h-1zM284.2 187.3h1l-.5 3.3zM284.7 191.4l.5 3.3h-1zM284.2 204.7h1l-.5 3.4zM243.1 212.2l3.3-.5v1.1zM256.8 211.7l3.3 .5-3.3 .6zM260.8 212.2l3.3-.5v1.1zM274.5 211.7l3.3 .5-3.3 .6zM242.4 217.6l3.3-.6v1zM275.2 217l3.3 .6-3.3 .4zM178.4 126.8l3.4 .5-3.4 .5zM164 127.3l3.3-.5v1zM48.6 133.1l3.3-.7v1.1zM160.5 127l3.3 .3-3.3 .7zM37.4 137.2l.5 3.3h-1zM36.9 206.2h1l-.5 3.3zM50.2 149l3.1-1 .2 1zM60.7 137.9l.2 3.3-1-.1zM50.4 84.2l3.3-.5v1zM61.5 83.7l3.3 .5-3.3 .5zM65.7 84.2l3.3-.5v1zM76.8 83.7l3.3 .5-3.3 .5zM81 84.2l3.3-.5v1zM92.1 83.7l3.3 .5-3.3 .5zM96.3 83.2l3.3-.5v1zM107.5 82.7l3.3 .5-3.3 .5zM111.6 83.2l3.3-.5v1zM122.8 82.7l3.3 .5-3.3 .5zM138.1 82.7l3.3 .5-3.3 .5zM126.9 83.2l3.3-.5v1zM142.3 83.2l3.3-.5v1zM155.6 82.7l3.3 .5-3.3 .5zM159.7 83.2l3.4-.5v1zM176.3 82.7l3.3 .5-3.3 .5zM188.3 43.9l.5 3.3h-1zM187.8 57.6h1l-.5 3.3zM188.3 61.6l.5 3.3h-1zM187.8 75.3h1l-.5 3.3zM197.5 43.2l.5 3.3h-1zM197 75.9h1l-.5 3.4zM177 92.1l3.3 .5-3.3 .5zM48.8 92.6l3.3-.5v1z" fill="#000"/>
<g font-size="8.1">
<text x="27.8" y="8">8</text>
<text x="82.8" y="8">7</text>
<text x="132.8" y="8">6</text>
<text x="182.8" y="8">5</text>
<text x="232.8" y="8">4</text>
<text x="282.8" y="8">3</text>
<text x="332.8" y="8">2</text>
<text x="387.8" y="8">1</text>
<text x="3" y="27.2">F</text>
<text x="413" y="27.2">F</text>
<text x="2.8" y="76.5">E</text>
<text x="412.8" y="76.5">E</text>
<text x="2" y="126.5">D</text>
<text x="412" y="126.5">D</text>
<text x="1.7" y="176.5">C</text>
<text x="411.7" y="176.5">C</text>
<text x="2.7" y="226.5">B</text>
<text x="412.7" y="226.5">B</text>
<text x="2" y="275.7">A</text>
<text x="412" y="275.7">A</text>
<text x="27.8" y="295">8</text>
<text x="82.8" y="295">7</text>
<text x="132.8" y="295">6</text>
<text x="182.8" y="295">5</text>
<text x="232.8" y="295">4</text>
<text x="282.8" y="295">3</text>
<text x="332.8" y="295">2</text>
<text x="387.8" y="295">1</text>
</g>
<g font-size="4.2">
<text x="183.6" y="55.5">1022</text>
<text x="192.8" y="62.1">2163</text>
<text x="183.6" y="72.1">1022</text>
<text x="54.6" y="85.8">866</text>
<text x="70.2" y="85.8">866</text>
<text x="85.6" y="85.8">866</text>
<text x="100.9" y="84.8">866</text>
<text x="115.6" y="84.8">866</text>
<text x="131.3" y="84.8">866</text>
<text x="147.3" y="84.8">996</text>
<text x="165.2" y="84.8">1193</text>
<text x="107.7" y="94.2">7888</text>
<text x="168.8" y="128.9">1065</text>
<text x="82.3" y="132.8">6920</text>
<text x="55.6" y="146.1">93°</text>
<text x="280" y="149.9">1315</text>
<text x="281.2" y="169">870</text>
<text x="292.7" y="172.1">4687</text>
<text x="32.7" y="174.1">4341</text>
<text x="281.2" y="185.2">870</text>
<text x="280" y="201.3">1000</text>
<text x="247.2" y="213.8">1022</text>
<text x="264.3" y="213.8">1022</text>
<text x="255.9" y="219.1">2163</text>
</g>
<text font-size="3.9" x="316.7" y="286.4">A3</text>
<g font-size="3.5">
<text x="252.2" y="247.7">TITLE - PROFILE FOR PANEL NO-1</text>
<text x="251.2" y="254.8">DWG NO - NTPL221-PROF01</text>
<text x="307.6" y="254.8">QTY - 1</text>
</g>
<g font-size="2.8">
<text x="367.5" y="247.7">NIHVA TECHNOLOGIES</text>
<text x="367.5" y="250.5">PVT.LTD.PUNE</text>
<text x="269.8" y="260.4">NAME</text>
<text x="287.8" y="260.4">SIGNATURE</text>
<text x="313.9" y="260.5">DATE</text>
<text x="330.9" y="260.5">PROJECT NO - NTPL221</text>
<text x="250.3" y="265.7">DRAWN</text>
<text x="270.9" y="266.1">D.V.</text>
<text x="310.9" y="265.5">20.03.2024</text>
<text x="330.9" y="265.5">PRODUCT - BALCONY ENCLOSURE</text>
<text x="250.2" y="271.1">CHK'D</text>
<text x="250.2" y="275.8">APPV'D</text>
<text x="270.9" y="271.1">P.M.</text>
<text x="271.3" y="275.8">V.T.</text>
<text x="310.8" y="270.6">20.03.2024</text>
<text x="310.8" y="275.8">20.03.2024</text>
<text x="330.7" y="270.6">SITE LOCATION -</text>
<text x="250.7" y="281.1">if any queries contact -</text>
<text x="284.3" y="281.1">supportautomation@nihva.com</text>
<text x="330.7" y="281.1">REVISION -</text>
<text x="250.7" y="285.6">ALL DIMENSION ARE IN mm</text>
<text x="330.7" y="285.6">SCALE -</text>
</g>
<text font-size="2.1" x="368.1" y="255.1">Website - www.nihva.com</text>
<text font-size="2" x="375.7" y="285.6">SHEET 37 OF 43</text>
</svg>
